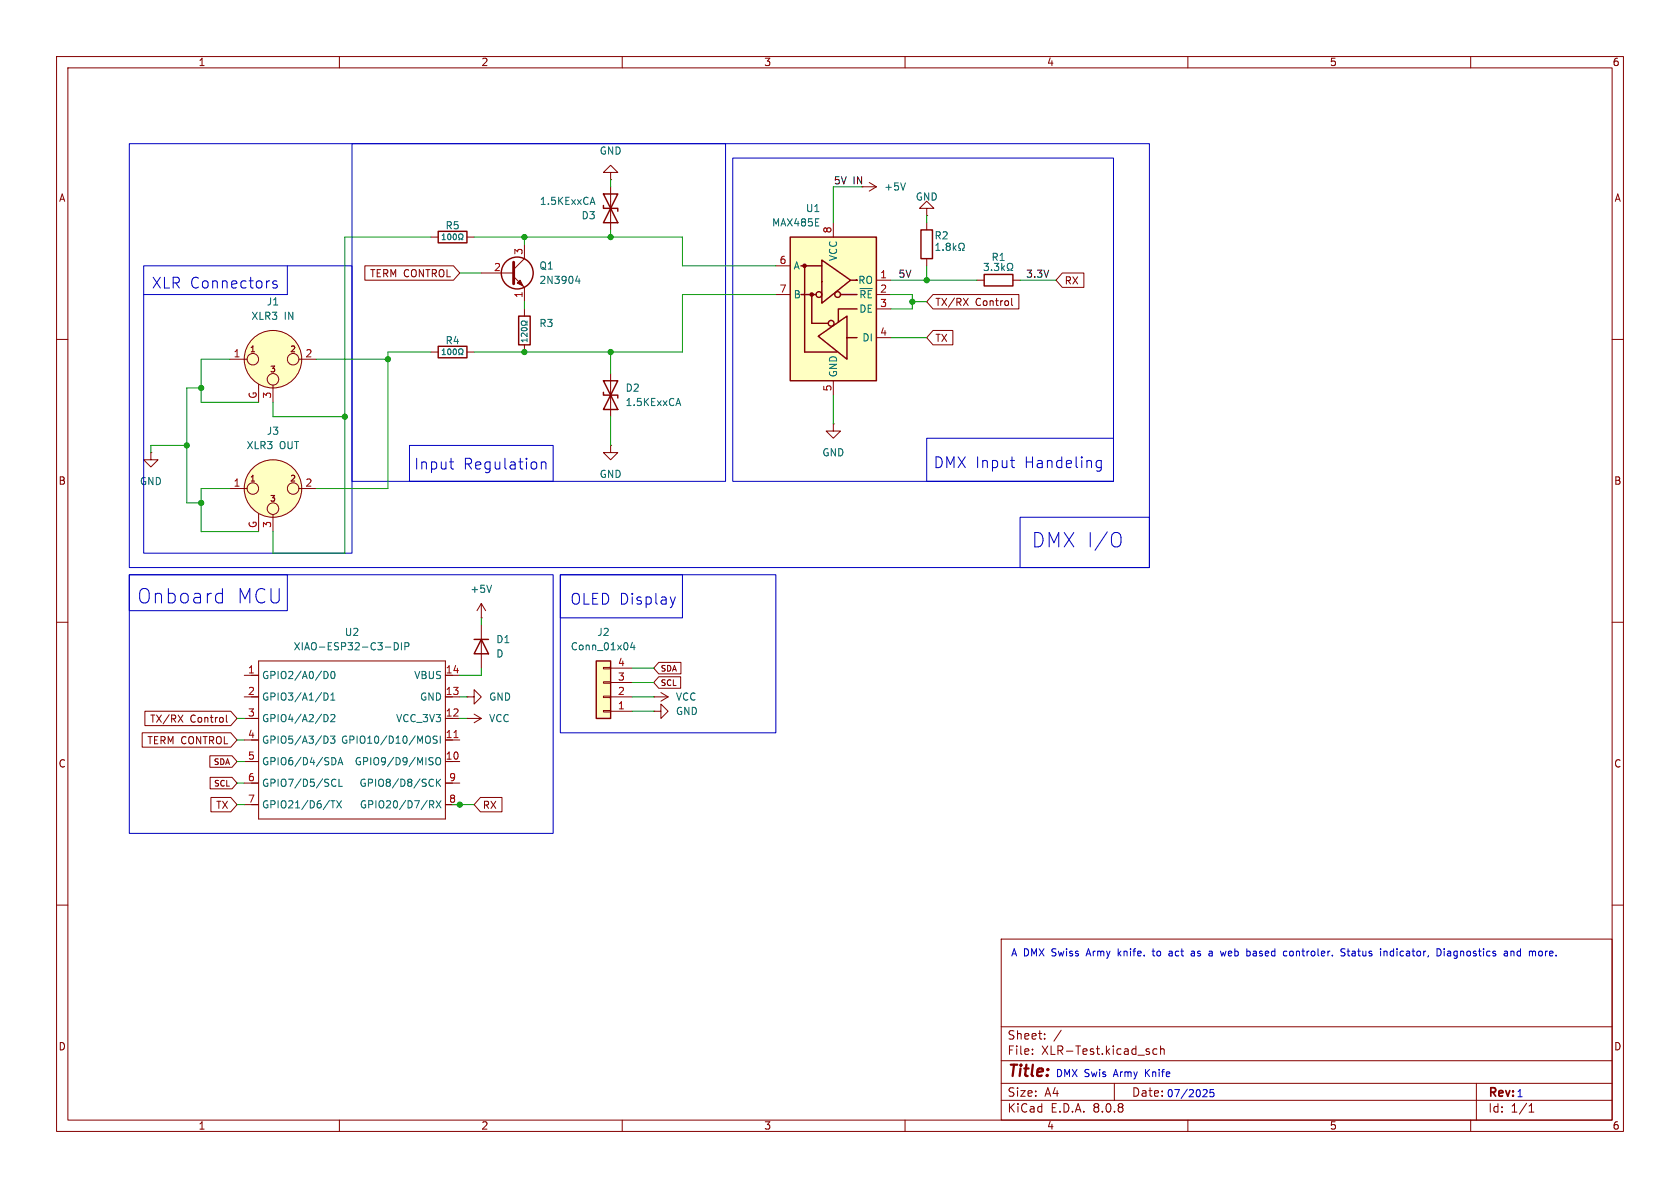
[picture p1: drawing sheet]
<svg xmlns="http://www.w3.org/2000/svg" width="297mm" height="210mm" viewBox="0 0 297 210" stroke-linecap="round" stroke-linejoin="round" font-family="sans-serif">
<g fill="none" stroke="#840000" stroke-width=".18">
<path d="M10 10h277v190h-277zM12 12h273v186h-273zM60 10v2M110 10v2M160 10v2M210 10v2M260 10v2M107.9 30.5h1.3l-1.3-1.3-1.2 1.3h1.2v1.3M107.9 31.8h.1M107.9 33v7.6M152.4 33h2.5M153.7 32.3l1.2 .7"/>
<path d="M154.9 33l-1.2 .8M163.8 36.8h1.3l-1.3-1.2-1.2 1.2h1.2v1.3M163.8 38.1h.1M163.8 39.4v1.2M76.2 41.9h1.3M82.5 41.9h1.3M85.1 48.3h5.7M90.8 48.9l1.9 1.9v2.5M92.7 43.2v2.5l-1.9 1.9M92.7 54.6v1.3M163.8 45.7v1.3M172.7 49.5h1.3"/>
<path d="M179.1 49.5h1.2M10 60h2M40.6 63.5h3.1M45.7 67.9v3.2M48.3 68.1v3M52.8 63.5h3.1M76.2 62.2h1.3M82.5 62.2h1.3M92.7 61v1.2M147.3 74.9v1.3h1.3l-1.3 1.3-1.3-1.3h1.3M147.3 74.9h.1M285 60h2"/>
<path d="M26.7 80v1.3h1.2l-1.2 1.3-1.3-1.3h1.3M26.7 80h.1M10 110h2M43.2 119.4h2.5M45.7 116.8h33v28h-33zM78.7 119.4h2.6M85.1 110.5v7.6M285 110h2M43.2 138.4h2.5M43.2 134.6h2.5M43.2 130.8h2.5M43.2 127h2.5"/>
<path d="M43.2 123.2h2.5M78.7 138.4h2.6M78.7 134.6h2.6M78.7 130.8h2.6M78.7 127h2.6M78.7 123.2h2.6M82.5 123.2h1.3v-1.3l1.3 1.3-1.3 1.3v-1.3M82.5 123.2h.1M82.5 127h.1M82.5 127h2.6M83.8 126.2l1.3 .8M85.1 127l-1.3 .8"/>
<path d="M43.2 142.2h2.5M78.7 142.2h2.6M10 160h2M177 166h108v32h-108zM285 160h2M60 198v2M110 198v2M160 198v2M177 194.5h108M177 191.5h108M177 187.5h108M177 181.5h108"/>
<path d="M182.5 186.3v.1M182.5 185.5v.1M184.7 183.6v.1M184.7 182.8v.1M187.6 182.1l-1.3 2M197 191.5v3M204.5 185.5l-.4-.1-.3 .3v.4l.2 .2h.5M205.2 185.5l.2-.1 .3 .1 .1 .9M205.2 184.9v1.5M210 198v2M260 198v2M261 191.5v6.5"/>
<path d="M270.3 196.6h.9M270.3 195.5l.4-.4v1.5"/>
<circle cx="44.7" cy="63.5" r="1.02"/>
<circle cx="48.3" cy="63.5" r="5.1"/>
<circle cx="48.3" cy="67.1" r="1.02"/>
<circle cx="51.8" cy="63.5" r="1.02"/>
</g>
<path d="M90.8 46.4v3.8" fill="none" stroke="#840000" stroke-width=".51"/>
<path d="M91.4 50l.5-.5 .6 1z" fill="#840000" stroke="#840000" stroke-width=".18"/>
<g fill="none" stroke="#840000" stroke-width=".25">
<path d="M106.7 36.3v.5h2.5v.5M106.7 34.3h2.5l-1.3 2.5zM107.9 36.8l1.3 2.6h-2.5zM77.5 40.9h5v2h-5zM91.7 55.9h2v5.1h-2zM162.8 40.6h2v5.1h-2zM174 48.5h5.1v2h-5.1zM77.5 61.2h5v2h-5zM83.8 113h2.6M85.1 113l1.3 2.6h-2.6z"/>
<circle cx="91.4" cy="48.3" r="2.82"/>
</g>
<g fill="none" stroke="#006464" stroke-width=".18">
<path d="M104.5 35.8h.6M104.8 34.9l.4 1.2M160.1 32.3l-.5 1.3M78.2 42.4h.6M78.2 41.6l.3-.2v1M79.4 41.4a.58 .58 0 0 0 .1 1 .64 .64 0 0 0 0-1M80.3 41.4a.58 .58 0 0 0 .1 1 .64 .64 0 0 0 0-1M81.1 42.4h.2v-.2a.43 .43 0 0 1-.2-.6 .43 .43 0 0 1 .6-.2l.1 .5-.2 .5h.2M92.2 58.1a.5 .5 0 0 1 .6-.3 .5 .5 0 0 1 .3 .5 .5 .5 0 0 1-.6 .3 .5 .5 0 0 1-.3-.5zM93.2 56.7v.3h-.2a.43 .43 0 0 0-.6-.2 .43 .43 0 0 0-.2 .6l.5 .1 .5-.2v.2M93.2 58.9v.6l-.8-.6-.2 .2 .1 .4M93.2 59.8v.6"/>
<path d="M102.1 48.8l-.3 .9h.8M102.4 49.3v.8M165.5 44.3h.7M165.5 43.4l.3-.4v1.3M166.7 44.1v.2M167.3 43.1v.2l.2 .2M167.5 43.5l-.2 .3v.3l.2 .2 .4-.1 .1-.2v-.2l-.2-.3M167.5 43.5h.3M167.9 43.1l.1 .2-.2 .2M168.5 43v1.3M168.7 43.8l.3 .5M169 43.4l-.5 .5"/>
<path d="M169.5 44.3h.3v-.3a.54 .54 0 0 1-.3-.7 .54 .54 0 0 1 .8-.2 .58 .58 0 0 1-.1 .9v.3h.3M174 46.6h.7l-.4 .4 .4 .2v.5l-.2 .1-.5-.1M175.3 47.7v.1M176.6 46.6l-.5 .4 .4 .2v.5l-.2 .1-.5-.1M177.1 46.6v1.2M177.2 47.3l.4 .5M177.6 47l-.5 .5M178.1 47.8h.3v-.2a.54 .54 0 0 1-.3-.8 .54 .54 0 0 1 .8-.2 .58 .58 0 0 1-.2 1v.2h.3M78.2 62l.3-.3v1M78.2 62.7h.6M79.4 61.7a.58 .58 0 0 0 .1 1 .64 .64 0 0 0 0-1M80.3 61.7a.58 .58 0 0 0 .1 1 .64 .64 0 0 0 0-1"/>
<path d="M81.1 62.7h.2v-.2a.43 .43 0 0 1-.2-.6 .43 .43 0 0 1 .6-.2l.1 .5-.2 .5h.2M93.2 60.1h-1l.2 .3M57.6 118.7a.68 .68 0 0 1 .4 .6 .68 .68 0 0 1-.4 .7M58.7 118.8l.1-.1a.68 .68 0 0 1 .4 .6 .68 .68 0 0 1-.4 .7 .84 .84 0 0 1-.1-1.2zM68.1 114.4h1M69.7 113.6a.64 .64 0 0 1 .7 .6 .64 .64 0 0 1-.7 .7zM71 113.6v1.3M71.6 114.3l.6-.1 .1-.2-.1-.3-.6-.1v1.3M57.3 122.5a.64 .64 0 0 1 .7 .6 .64 .64 0 0 1-.7 .7M57.3 126.3a.64 .64 0 0 1 .7 .6 .64 .64 0 0 1-.7 .7M57.6 130.1a.68 .68 0 0 1 .4 .7 .68 .68 0 0 1-.4 .6M58.4 130.1h.8l-.4 .5 .3 .1v.6l-.1 .1-.6-.1"/>
<path d="M58.5 126.4l.5-.1 .2 .4-.8 .9h.8M58.5 123.8h.7M58.5 122.9l.3-.4v1.3M58.8 137.8l.3-.1 .3 .2M59 133.9a.68 .68 0 0 1 .4 .7 .68 .68 0 0 1-.4 .6M59.4 138.9l-.3 .1-.3-.1M59.8 135.2l.4-1.3 .4 1.3M59.9 134.8h.6M59.9 137.7v1.3h.6M75.8 130.1l.1 .1a.81 .81 0 0 1-.1 1.2M76.1 133.9l.5 .1M76.3 137.7l.3 .2"/>
<path d="M76.3 134.6l.3 .2-.3 .4M76.6 138.9l-.3 .1M77.1 134.1l.2-.2a.43 .43 0 0 1 .6 .5v.4a.42 .42 0 0 1-.4 .4 .42 .42 0 0 1-.5-.4zM77.2 137.7v1.3M77.3 130.2l-.5-.1-.2 .1v.4l.6 .2 .1 .3-.3 .3-.4-.1M77.3 138.3l.6 .7M77.8 130.1v1.3M77.9 137.7l-.7 .8M58.5 141.5h.7M58.8 141.5v1.3M59.5 141.5l.9 1.3M60.4 141.5l-.9 1.3"/>
<path d="M76 141.5h.4l.3 .3-.1 .4h-.6M76.3 142.2l.4 .6M77.1 141.5l.9 1.3M78 141.5l-.9 1.3"/>
</g>
<path d="M80.3 130.4h.7" fill="none" stroke="#a90000" stroke-width=".18"/>
<circle cx="48.3" cy="63.5" r="5.1" fill="#ffffc2" stroke="#ffffc2" stroke-width=".18"/>
<path d="M139.7 41.9h15.2v25.4h-15.2z" fill="#ffffc2"/>
<g fill="none" stroke="#840000" stroke-width=".25">
<path d="M139.7 41.9h15.2v25.4h-15.2zM141.6 52.1h2.7M141.6 47h3.7M142.2 47v15.2h5.8M143.5 52.1v5.1h2.9M144.7 59.4l5-3.5v7.6zM145.3 46l5.1 3.5-5.1 4.1zM148.6 52.1h2.9M149.9 59.7h1.6M150.5 49.5h1h-.1M151.5 54.6h-3.3v2.3"/>
<circle cx="144.8" cy="52.1" r=".51"/>
<circle cx="146.9" cy="57.2" r=".51"/>
<circle cx="148.1" cy="52.1" r=".51"/>
</g>
<g fill="#840000" stroke="#840000" stroke-width=".25">
<circle cx="143.5" cy="52.1" r=".28"/>
<circle cx="142.2" cy="47" r=".28"/>
</g>
<g fill="none" stroke="#840000" stroke-width=".18">
<path d="M147.3 39.4v2.5M137.2 52.1h2.5M137.2 47h2.5M154.9 49.5h2.6M154.9 52.1h2.6M154.9 54.6h2.6M154.9 59.7h2.6M147.3 67.3v2.6M40.6 86.4h3.1M45.7 90.8v3.2M48.3 90.9v3.1M52.8 86.4h3.1"/>
<circle cx="44.7" cy="86.4" r="1.02"/>
<circle cx="48.3" cy="86.4" r="5.1"/>
<circle cx="48.3" cy="89.9" r="1.02"/>
<circle cx="51.8" cy="86.4" r="1.02"/>
</g>
<circle cx="48.3" cy="86.4" r="5.1" fill="#ffffc2" stroke="#ffffc2" stroke-width=".18"/>
<path d="M105.4 116.8h2.5v10.2h-2.5z" fill="#ffffc2"/>
<g fill="none" stroke="#840000" stroke-width=".18">
<path d="M64.5 47h15.7l1.1 1.3-1.1 1.2h-15.7zM164.9 52.1h15.2v2.5h-15.2l-1.1-1.3zM164.9 58.4h3.6v2.6h-3.6l-1.1-1.3zM170.3 52.7l.9 1.3M171.2 52.7l-.9 1.3M178.8 52.7v1.1l.2 .2M187.8 48.3h3.8v2.5h-3.8l-1.1-1.3zM107.9 78.7v1.3h1.3l-1.3 1.3-1.2-1.3h1.2M107.9 78.7h.1M107.9 66v7.7M85.1 109.2h.1M85.1 106.7l-.8 1.3"/>
<path d="M85.1 106.7v2.5M85.1 106.7l.8 1.3M106.7 118h1.2v.2h-1.2zM107.9 118.1h3.9M116.5 117.1h3.9v2h-3.9l-.9-1zM116.5 119.6h3.8v2.1h-3.8l-.9-1zM25.1 129.5h15.7l1.1 1.3-1.1 1.3h-15.7zM25.6 125.7h15.2l1.1 1.3-1.1 1.3h-15.2zM31.5 126.4l.8 1.3M32.3 126.4l-.8 1.3M37.1 133.6h3.9l.9 1-.9 1h-3.9zM37.1 137.4h3.9l.9 1-.9 1h-3.9z"/>
<path d="M40 126.4v1.1l.2 .2M106.7 120.5h1.2v.3h-1.2zM106.7 123.1h1.2v.2h-1.2zM106.7 125.6h1.2v.3h-1.2zM107.9 125.7h3.9M107.9 123.2h3.9M107.9 120.7h3.9M115.6 125.7h1.2v-1.2l1.3 1.2-1.3 1.3v-1.3M115.6 125.7h.1M115.6 123.2h.1M115.6 123.2h2.5M116.8 122.4l1.3 .8"/>
<path d="M118.1 123.2l-1.3 .8M37.3 141h3.5l1.1 1.2-1.1 1.3h-3.5zM84.9 141h3.8v2.5h-3.8l-1.1-1.3z"/>
</g>
<path d="M106.7 67.3h2.5l-1.3 2.6zM106.7 69.3v.6h2.5v.5M107.9 69.9l1.3 2.5h-2.5zM105.4 116.8h2.5v10.2h-2.5z" fill="none" stroke="#840000" stroke-width=".25"/>
<path d="M119.6 71.3h.6M119.9 70.4l.4 1.3M86.9 103.4l-.4 1.3M111.8 113.5l-.3 1h.8M112.1 114v.9" fill="none" stroke="#006464" stroke-width=".18"/>
<g fill="none" stroke="#0000c2" stroke-width=".18">
<path d="M22.9 25.4h180.3v74.9h-180.3zM62.2 25.4h66.1v59.7h-66.1zM129.5 27.9h67.3v57.2h-67.3zM25.4 47h36.8v50.8h-36.8zM48.9 49.7l-.4-.1-.3 .3 .1 .3 .6 .2 .1 .2-.1 .2-.1 .1-.6-.1M50.8 47v5.1h-25.4M72.4 78.7h25.4v6.4h-25.4zM163.8 77.5h33v7.6h-33zM79.5 81.6h.7M79.8 82.8l.4 .1M95.7 81.8a.47 .47 0 0 1 .8 .1v1M95.7 81.6v1.3"/>
<path d="M178.6 81.4h.8M179.2 82.7h.2M180.3 91.4h22.9v8.9h-22.9zM193.8 82.3l.3 .4 .6-.1M194.7 81.5l-.6-.1-.3 .4M194.7 81.4v1.5a.52 .52 0 0 1-.8 .3M197.8 94.3a1.8 1.8 0 0 1 0 2.3M22.9 101.6h74.9v45.7h-74.9zM22.9 101.6h27.9v6.4h-27.9zM38.6 104.9l.7 .1M39.3 104v2.6M39.3 106.5l-.7 .1"/>
<path d="M99.1 101.6h21.5v7.6h-21.5zM99.1 101.6h38.1v27.9h-38.1zM119.4 105.5l-.5 1.3M203.7 168.1h.5M203.9 167.7v1.2M207.1 168.1l-.4 .1M207.1 168.5h-.3l-.2 .2 .1 .2 .4 .1M210.6 168.2h.5M211.2 168.4l-.5 .1-.1 .2 .1 .3 .5-.1M213.9 168.1h.2l.2 .2v.7M214.3 168.9l-.4 .1M214.3 168.4l-.4 .1"/>
<path d="M216.7 168.1l-.2 .9M221.6 168.6v.3M227.4 168.1l.1 .1M227.5 168.9l-.1 .1M228.4 168.1l-.3 .1-.1 .2v.5l.4 .1M237.8 167.8l-.5-.1-.2 .1v.4l.6 .2 .1 .3-.3 .3-.4-.1M238.1 168.1h.5M238.3 167.7v1.1l.3 .2M244.7 168.3l.2-.2 .3 .1v.8M245.8 168.3v.6M254 167.7a.64 .64 0 0 1 .8 .7 .64 .64 0 0 1-.8 .6zM255.3 167.7v.1"/>
<path d="M255.3 168.1v.9M256 168.1l-.1 .1M256 168.5l-.1 .2 .1 .3M266.1 168.1h.2l.2 .2v.7M266.5 168.9l-.4 .1M266.5 168.4l-.4 .1M267.1 168.3l.2-.2 .3 .1 .1 .8M267.1 168.1v.9M272.1 168.3l.3-.2 .3 .3-.1 .5-.3 .1-.2-.1M212.9 192.6l.4 .1 .1 .3-.8 .9h.8M214.6 192.6h-.6l-.1 .6 .2-.1 .4 .1 .1 .1v.5l-.2 .1-.5-.1"/>
</g>
<g fill="none" stroke="#009600" stroke-width=".18">
<path d="M107.9 31.8v1.2M152.4 33h-5.1v6.4M163.8 38.1v1.3M76.2 41.9h-15.2v55.9h-12.7v-3.8M81.3 48.3h3.8M83.8 41.9h36.8v5.1h16.6M92.7 41.9v1.3M92.7 53.3v1.3M107.9 40.6v1.3M137.2 52.1h-16.6v10.1h-36.8M157.5 52.1h3.8v2.5h-3.8M157.5 59.7h6.3"/>
<path d="M157.5 49.5h15.2M161.3 53.3h2.5M163.8 47v2.5M180.3 49.5h6.4M33 78.7h-6.3v1.3M35.6 68.6h-2.6v20.3h2.6M40.6 63.5h-5v7.6h10.1M48.3 71.1v2.6h12.7M55.9 63.5h12.7M76.2 62.2h-7.6v24.2h-12.7M107.9 62.2v3.8M107.9 73.7v5"/>
<path d="M147.3 69.9v5M40.6 86.4h-5v7.6h10.1M85.1 109.2v1.3M85.1 118.1v1.3h-3.8M111.8 118.1h3.8M41.9 138.4h1.3M41.9 130.8h1.3M41.9 134.6h1.3M41.9 127h1.3M81.3 123.2h1.2M81.3 127h1.2M111.8 123.2h3.8"/>
<path d="M111.8 125.7h3.8M111.8 120.7h3.8M41.9 142.2h1.3M80 142.2h3.8"/>
</g>
<g fill="#009600" stroke="#009600" stroke-width=".18">
<circle cx="68.6" cy="63.5" r=".46"/>
<circle cx="61" cy="73.7" r=".46"/>
<circle cx="92.7" cy="41.9" r=".46"/>
<circle cx="107.9" cy="41.9" r=".46"/>
<circle cx="92.7" cy="62.2" r=".46"/>
<circle cx="107.9" cy="62.2" r=".46"/>
<circle cx="81.3" cy="142.2" r=".46"/>
<circle cx="35.6" cy="88.9" r=".46"/>
<circle cx="33" cy="78.7" r=".46"/>
<circle cx="35.6" cy="68.6" r=".46"/>
<circle cx="161.3" cy="53.3" r=".46"/>
<circle cx="163.8" cy="49.5" r=".46"/>
</g>
<g font-size="3.5" fill="#0000c2">
<text x="182.4" y="97">DMX I/O</text>
<text x="24.2" y="106.9">Onboard</text>
<text x="41.8" y="106.9">MCU</text>
</g>
<text font-size="2.8" fill="#840000" x="178" y="190.9">Title:</text>
<g font-size="2.7" fill="#0000c2">
<text x="26.8" y="51.2">XLR Connectors</text>
<text x="73.2" y="83.2">Input</text>
<text x="81.9" y="83.2">Regulation</text>
<text x="165" y="83">DMX Input</text>
<text x="181.1" y="83">Handeling</text>
<text x="100.8" y="107.1">OLED Display</text>
</g>
<g font-size="2.1" fill="#840000">
<text x="178" y="184">Sheet:</text>
<text x="178" y="186.7">File:</text>
<text x="184.1" y="186.7">XLR-Test.kicad_sch</text>
<text x="178" y="196.9">KiCad</text>
<text x="178" y="194.1">Size:</text>
<text x="184.7" y="194.1">A4</text>
<text x="185.7" y="196.9">E.D.A.</text>
<text x="193.3" y="196.9">8.0.8</text>
<text x="200" y="194.1">Date:</text>
<text x="263" y="194.3">Rev:</text>
<text x="263" y="196.9">Id:</text>
<text x="267.1" y="196.9">1/1</text>
</g>
<g font-size="1.8" fill="#840000">
<text x="35" y="11.9">1</text>
<text x="85" y="11.9">2</text>
<text x="135" y="11.9">3</text>
<text x="185" y="11.9">4</text>
<text x="235" y="11.9">5</text>
<text x="285" y="11.9">6</text>
<text x="10.3" y="35.9">A</text>
<text x="285.3" y="35.9">A</text>
<text x="65.3" y="49.2">TERM CONTROL</text>
<text x="188.1" y="50.5">RX</text>
<text x="165.3" y="54.3">TX/RX</text>
<text x="172.4" y="54.3">Control</text>
<text x="165.3" y="60.6">TX</text>
<text x="10.3" y="85.9">B</text>
<text x="285.3" y="85.9">B</text>
<text x="25.9" y="131.8">TERM CONTROL</text>
<text x="26.4" y="128">TX/RX</text>
<text x="33.6" y="128">Control</text>
<text x="10.3" y="135.9">C</text>
<text x="285.3" y="135.9">C</text>
<text x="38.1" y="143.2">TX</text>
<text x="85.2" y="143.2">RX</text>
<text x="10.3" y="185.9">D</text>
<text x="285.3" y="185.9">D</text>
<text x="35" y="199.9">1</text>
<text x="85" y="199.9">2</text>
<text x="135" y="199.9">3</text>
<text x="185" y="199.9">4</text>
<text x="235" y="199.9">5</text>
<text x="285" y="199.9">6</text>
</g>
<g font-size="1.8" fill="#006464">
<text x="105.9" y="27.5">GND</text>
<text x="156.2" y="33.9">+5V</text>
<text x="161.8" y="35.7">GND</text>
<text x="78.7" y="40.7">R5</text>
<text x="95.3" y="36.4">1.5KExxCA</text>
<text x="102.7" y="39">D3</text>
<text x="136.4" y="40.2">MAX485E</text>
<text x="142.4" y="37.7">U1</text>
<text x="95.3" y="47.9">Q1</text>
<text x="140.2" y="47.9">A</text>
<text x="148.2" y="46.2" transform="rotate(-90 148.2 46.2)">VCC</text>
<text x="165.1" y="42.5">R2</text>
<text x="175.2" y="46.3">R1</text>
<text x="95.3" y="50.4">2N3904</text>
<text x="140.2" y="52.9">B</text>
<text x="151.6" y="50.4">RO</text>
<text x="151.8" y="52.9">~{RE}</text>
<text x="44.3" y="56.7">XLR3</text>
<text x="47.1" y="54.2">J1</text>
<text x="50.2" y="56.7">IN</text>
<text x="95.3" y="58">R3</text>
<text x="151.8" y="55.5">DE</text>
<text x="78.7" y="61.1">R4</text>
<text x="152.4" y="60.6">DI</text>
<text x="110.5" y="69.4">D2</text>
<text x="110.5" y="72">1.5KExxCA</text>
<text x="148.2" y="66.8" transform="rotate(-90 148.2 66.8)">GND</text>
<text x="47.1" y="77.1">J3</text>
<text x="43.5" y="79.6">XLR3</text>
<text x="49.4" y="79.6">OUT</text>
<text x="145.3" y="80.9">GND</text>
<text x="24.6" y="86">GND</text>
<text x="105.9" y="84.7">GND</text>
<text x="83.1" y="105">+5V</text>
<text x="60.9" y="112.6">U2</text>
<text x="87.6" y="113.9">D1</text>
<text x="105.5" y="112.6">J2</text>
<text x="51.8" y="115.2">XIAO-ESP32-C3-DIP</text>
<text x="87.6" y="116.4">D</text>
<text x="100.8" y="115.2">Conn_01x04</text>
<text x="46.2" y="120.2">GPIO2/A0/D0</text>
<text x="46.2" y="124.1">GPIO3/A1/D1</text>
<text x="73.1" y="120.2">VBUS</text>
<text x="74.2" y="124.1">GND</text>
<text x="86.4" y="124.1">GND</text>
<text x="119.4" y="124.1">VCC</text>
<text x="46.2" y="127.9">GPIO4/A2/D2</text>
<text x="46.2" y="131.7">GPIO5/A3/D3</text>
<text x="60.2" y="131.7">GPIO10/D10/MOSI</text>
<text x="69.9" y="127.9">VCC_3V3</text>
<text x="86.4" y="127.9">VCC</text>
<text x="119.4" y="126.6">GND</text>
<text x="46.2" y="135.5">GPIO6/D4/SDA</text>
<text x="62.6" y="135.5">GPIO9/D9/MISO</text>
<text x="46.2" y="139.3">GPIO7/D5/SCL</text>
<text x="46.2" y="143.1">GPIO21/D6/TX</text>
<text x="63.5" y="139.3">GPIO8/D8/SCK</text>
<text x="63.5" y="143.1">GPIO20/D7/RX</text>
</g>
<g font-size="1.8" fill="#0f0f0f">
<text x="147.3" y="32.7">5V</text>
<text x="150.8" y="32.7">IN</text>
<text x="158.7" y="49.2">5V</text>
<text x="181.5" y="49.2">3.3V</text>
</g>
<g font-size="1.8" fill="#a90000">
<text x="147.1" y="41.3" transform="rotate(-90 147.1 41.3)">8</text>
<text x="92.5" y="45.2" transform="rotate(-90 92.5 45.2)">3</text>
<text x="137.7" y="46.7">6</text>
<text x="87.2" y="48">2</text>
<text x="92.5" y="52.8" transform="rotate(-90 92.5 52.8)">1</text>
<text x="137.7" y="51.8">7</text>
<text x="155.5" y="49.3">1</text>
<text x="155.5" y="51.8">2</text>
<text x="155.5" y="54.4">3</text>
<text x="155.5" y="59.4">4</text>
<text x="41.2" y="63.2">1</text>
<text x="53.9" y="63.2">2</text>
<text x="45.5" y="70.6" transform="rotate(-90 45.5 70.6)">G</text>
<text x="48" y="70.6" transform="rotate(-90 48 70.6)">3</text>
<text x="147.1" y="69.3" transform="rotate(-90 147.1 69.3)">5</text>
<text x="41.2" y="86.1">1</text>
<text x="53.9" y="86.1">2</text>
<text x="45.5" y="93.4" transform="rotate(-90 45.5 93.4)">G</text>
<text x="48" y="93.4" transform="rotate(-90 48 93.4)">3</text>
<text x="43.7" y="119.1">1</text>
<text x="78.7" y="119.1">14</text>
<text x="109.1" y="117.9">4</text>
<text x="43.7" y="122.9">2</text>
<text x="78.7" y="122.9">13</text>
<text x="109.1" y="125.5">1</text>
<text x="109.1" y="122.9">2</text>
<text x="109.1" y="120.4">3</text>
<text x="43.7" y="126.7">3</text>
<text x="43.7" y="130.6">4</text>
<text x="78.7" y="130.6">11</text>
<text x="78.7" y="126.7">12</text>
<text x="43.7" y="134.4">5</text>
<text x="78.7" y="134.4">10</text>
<text x="43.7" y="138.2">6</text>
<text x="43.7" y="142">7</text>
<text x="79.3" y="142">8</text>
<text x="79.3" y="138.2">9</text>
</g>
<g font-size="1.8" fill="#0000c2">
<text x="178.7" y="169.3">A DMX Swiss</text>
<text x="192.4" y="169.3">Army</text>
<text x="198.1" y="169.3">knife.</text>
<text x="204.5" y="169.3">to</text>
<text x="207.5" y="169.3">act</text>
<text x="211.6" y="169.3">as</text>
<text x="215" y="169.3">a</text>
<text x="217.3" y="169.3">web</text>
<text x="222.1" y="169.3">based</text>
<text x="228.8" y="169.3">controler.</text>
<text x="239.1" y="169.3">Status</text>
<text x="246.3" y="169.3">indicator,</text>
<text x="256.5" y="169.3">Diagnostics</text>
<text x="268.6" y="169.3">and</text>
<text x="273.2" y="169.3">more.</text>
<text x="186.6" y="190.6">DMX Swis</text>
<text x="197" y="190.6">Army</text>
<text x="202.7" y="190.6">Knife</text>
<text x="206.2" y="194.2">07/2025</text>
<text x="268" y="194.2">1</text>
</g>
<g font-size="1.4" fill="#840000">
<text x="44" y="62.5">1</text>
<text x="51.1" y="62.5">2</text>
<text x="47.6" y="66.1">3</text>
<text x="44" y="85.4">1</text>
<text x="47.6" y="89">3</text>
<text x="51.1" y="85.4">2</text>
<text x="116.7" y="118.9">SDA</text>
<text x="116.7" y="121.5">SCL</text>
<text x="37.7" y="135.4">SDA</text>
<text x="37.7" y="139.2">SCL</text>
</g>
</svg>
